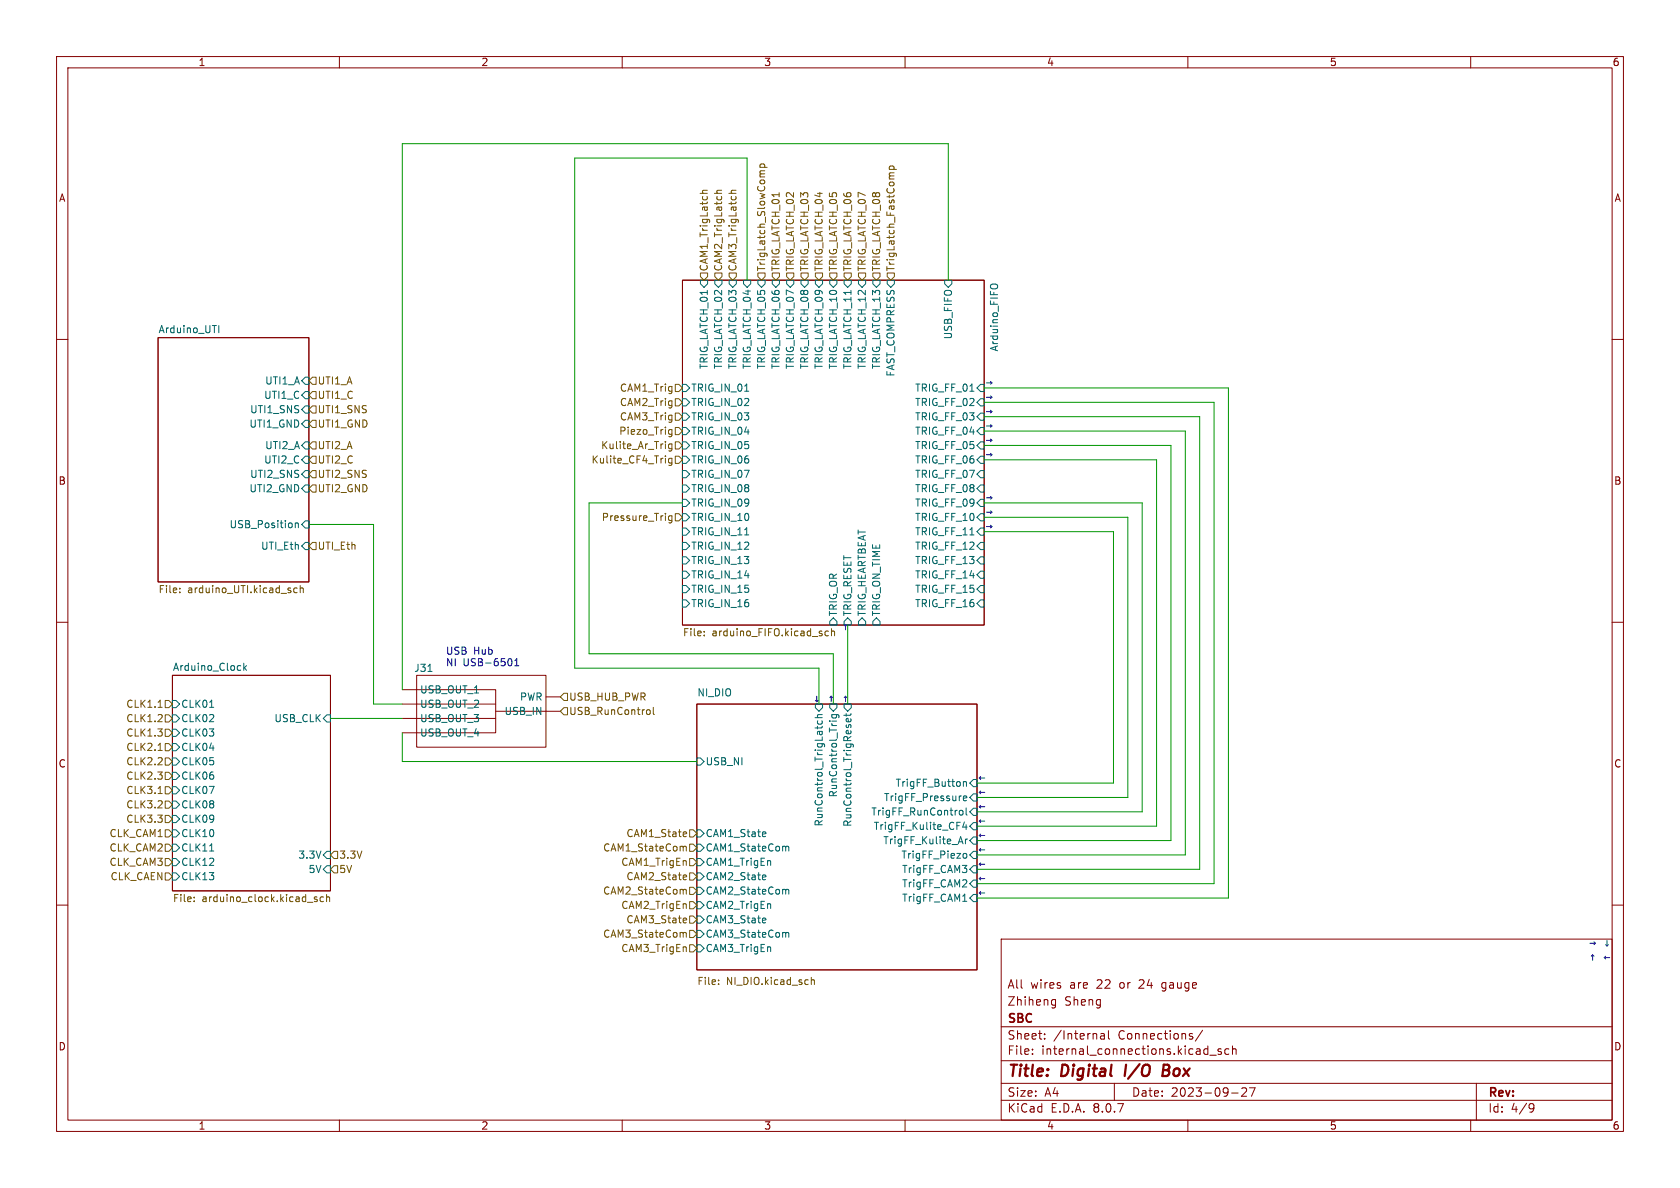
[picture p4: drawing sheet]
<svg xmlns="http://www.w3.org/2000/svg" width="297mm" height="210mm" viewBox="0 0 297 210" stroke-linecap="round" stroke-linejoin="round" font-family="sans-serif">
<g fill="none" stroke="#840000" stroke-width=".18">
<path d="M10 10h277v190h-277zM12 12h273v186h-273zM60 10v2M110 10v2M160 10v2M210 10v2M260 10v2M27.9 59.7h26.7v43.2h-26.7zM120.6 49.5h53.4v61h-53.4zM10 60h2M285 60h2M10 110h2"/>
<path d="M30.5 119.4h27.9v38.1h-27.9zM73.7 119.4h22.8v12.7h-22.8zM285 110h2M71.1 121.9h16.5v7.6h-16.5M71.1 127h16.5M71.1 124.5h16.5M87.6 125.7h11.5M96.5 123.2h2.6M123.2 124.5h49.5v47h-49.5zM10 160h2M177 166h108v32h-108zM186 177.6h.6"/>
<path d="M186 176.8h.6M186.6 176.7v1.2l-.1 .2-.4 .1M285 160h2M60 198v2M110 198v2M160 198v2M177 194.5h108M177 191.5h108M177 187.5h108M177 181.5h108M182.5 186.3v.1M182.5 185.5v.1"/>
<path d="M184.7 183.6v.1M184.7 182.8v.1M194.6 182.8h.6v.9M195.2 183.1h-.5a.29 .29 0 0 0-.2 .3 .29 .29 0 0 0 .2 .3l.5-.1M196 182.2v1.3l.2 .2M197 191.5v3M210 198v2M210.7 183.2l.2 .2-.2 .3M210.7 182.7l.1 .1M212.6 182.1l-1.3 2M213.9 186.5h1.1M215.9 185.5l-.4-.1-.2 .2 .1 .2 .5 .2v.3h-.6"/>
<path d="M217.2 185.5l-.4-.1-.3 .3v.4l.2 .2h.5M217.7 193.2h1.2M217.9 185.5l.2-.1 .4 .1v.9M217.9 184.9v1.5M219.5 192.4l.6-.1 .2 .1 .1 .3-.9 1.1h.9M220.9 192.3h1l-.7 1.5M260 198v2M261 191.5v6.5M270.6 195.1l.5 .1a.99 .99 0 0 1-.4 1.4h-.2M271.2 195.7l-.3 .3h-.3"/>
</g>
<path d="M199.1 188.2l-.3 2M205.6 189.2h.7M206.3 189.2l.3 .1M206.4 188.2h-.7l-.2 2 1-.1M206.5 189.1l-.2 .1" fill="none" stroke="#840000" stroke-width=".4"/>
<g fill="none" stroke="#006464" stroke-width=".18">
<path d="M38.7 57.5v1.3M123.8 49.5h1.3v.7l-.6 .6-.7-.6zM126.4 49.5h1.2v.7l-.6 .6-.6-.6zM128.9 49.5h1.3v.7l-.7 .6-.6-.6zM131.4 49.5h1.3v.7l-.6 .6-.7-.6zM134 49.5h1.3v.7l-.7 .6-.6-.6zM136.5 49.5h1.3v.7l-.6 .6-.7-.6zM139.1 49.5h1.2v.7l-.6 .6-.6-.6zM141.6 49.5h1.3v.7l-.7 .6-.6-.6zM144.1 49.5h1.3v.7l-.6 .6-.7-.6zM146.7 49.5h1.3v.7l-.7 .6-.6-.6zM149.2 49.5h1.3v.7l-.6 .6-.7-.6z"/>
<path d="M151.8 49.5h1.2v.7l-.6 .6-.6-.6zM154.3 49.5h1.3v.7l-.7 .6-.6-.6zM156.8 49.5h1.3v.7l-.6 .6-.7-.6zM167 49.5h1.3v.7l-.7 .6-.6-.6zM175.1 50.8a.43 .43 0 0 1 .4-.6h.4a.43 .43 0 0 1 .5 .6M54 71.8h.6v1.2h-.6l-.7-.6zM54 74.3h.6v1.3h-.6l-.7-.7zM54 78.1h.6v1.3h-.6l-.7-.7zM54 69.2h.6v1.3h-.6l-.7-.6zM54 66.7h.6v1.2h-.6l-.7-.6zM120.6 70.5h.7l.6 .6-.6 .7h-.7zM120.6 75.6h.7l.6 .6-.6 .6h-.7z"/>
<path d="M120.6 67.9h.7l.6 .7-.6 .6h-.7zM120.6 73h.7l.6 .7-.6 .6h-.7zM120.6 78.1h.7l.6 .6-.6 .7h-.7zM131.6 69.2h.8M173.4 75.6h.6v1.2h-.6l-.7-.6zM173.4 73h.6v1.3h-.6l-.7-.6zM173.4 67.9h.6v1.3h-.6l-.7-.6zM173.4 78.1h.6v1.3h-.6l-.7-.7zM173.4 70.5h.6v1.3h-.6l-.7-.7zM52.2 92.4v.9M52.2 92.6l.2-.2 .3 .1v.8M54 92.1h.6v1.2h-.6l-.7-.6z"/>
<path d="M54 80.6h.6v1.3h-.6l-.7-.6zM54 85.7h.6v1.3h-.6l-.7-.6zM54 83.2h.6v1.3h-.6l-.7-.7zM54 95.9h.6v1.3h-.6l-.7-.7zM120.6 95.9h.7l.6 .6-.6 .7h-.7zM120.6 98.4h.7l.6 .7-.6 .6h-.7zM120.6 90.8h.7l.6 .6-.6 .7h-.7zM120.6 93.3h.7l.6 .7-.6 .6h-.7zM120.6 83.2h.7l.6 .6-.6 .7h-.7zM120.6 88.3h.7l.6 .6-.6 .6h-.7zM120.6 85.7h.7l.6 .7-.6 .6h-.7zM120.6 80.6h.7l.6 .7-.6 .6h-.7z"/>
<path d="M131.6 94.6h.8M173.4 98.4h.6v1.3h-.6l-.7-.6zM173.4 95.9h.6v1.3h-.6l-.7-.7zM173.4 90.8h.6v1.3h-.6l-.7-.7zM173.4 93.3h.6v1.3h-.6l-.7-.6zM173.4 88.3h.6v1.2h-.6l-.7-.6zM173.4 80.6h.6v1.3h-.6l-.7-.6zM173.4 85.7h.6v1.3h-.6l-.7-.6zM173.4 83.2h.6v1.3h-.6l-.7-.7zM43.1 117.2v1.3M43.2 118l.4 .5M43.6 117.7l-.5 .4"/>
<path d="M75.7 118.7h.7M120.6 106h.7l.6 .7-.6 .6h-.7zM120.6 101h.7l.6 .6-.6 .6h-.7zM120.6 103.5h.7l.6 .6-.6 .7h-.7zM147.3 109.2l.7 .7v.6h-1.3v-.6zM149.2 109.9l.7-.7 .6 .7v.6h-1.3zM152.4 109.2l.6 .7v.6h-1.2v-.6zM154.9 109.2l.7 .7v.6h-1.3v-.6zM173.4 103.5h.6v1.3h-.6l-.7-.7zM173.4 101h.6v1.2h-.6l-.7-.6zM173.4 106h.6v1.3h-.6l-.7-.6zM30.5 134h.6l.6 .6-.6 .7h-.6z"/>
<path d="M30.5 136.5h.6l.6 .7-.6 .6h-.6zM30.5 139.1h.6l.6 .6-.6 .6h-.6zM30.5 131.4h.6l.6 .7-.6 .6h-.6zM30.5 128.9h.6l.6 .6-.6 .7h-.6zM30.5 126.4h.6l.6 .6-.6 .6h-.6zM30.5 123.8h.6l.6 .7-.6 .6h-.6zM37.1 125h.7M57.1 127l.7-.6h.6v1.2h-.6zM123.2 134h.6l.7 .6-.7 .7h-.6zM144.1 126.9h1.3M144.1 124.5h1.3v.6l-.6 .6-.7-.6zM144.5 128.4v.5"/>
<path d="M144.6 127.4l-.1 .4 .3 .2 .5-.1v-.5M145.4 126.3l-.8 .1-.1 .3 .1 .2M145.4 128.4v.1M146.6 127.5h.2M146.7 124.5h1.3v.6l-.7 .6-.6-.6zM147.1 126.3h1l.2 .3v.3M147.1 127.5h.8M147.1 126.3v.4l.2 .2 .5-.1v-.5M149.2 124.5h1.3v.6l-.6 .6-.7-.6zM149.6 126.1v.5M150.1 128.1h.3M150.4 127v.4l-.1 .2-.6-.1v-.5h.2l.1 .6"/>
<path d="M150.4 126.1l-.1 .3h-1.1M170.3 138.2v.8M170.3 138.3l.2-.1h.3l.1 .8M172.1 137.8h.6v1.3h-.6l-.7-.7zM30.5 144.1h.6l.6 .7-.6 .6h-.6zM30.5 141.6h.6l.6 .6-.6 .7h-.6zM30.5 149.2h.6l.6 .7-.6 .6h-.6zM30.5 146.7h.6l.6 .6-.6 .7h-.6zM30.5 151.8h.6l.6 .6-.6 .6h-.6zM30.5 154.3h.6l.6 .6-.6 .7h-.6zM37.1 150.4h.7M57.8 153h.6v1.3h-.6l-.7-.6z"/>
<path d="M57.8 150.5h.6v1.3h-.6l-.7-.7zM123.2 156.8h.6l.7 .7-.7 .6h-.6zM123.2 154.3h.6l.7 .6-.7 .7h-.6zM123.2 159.4h.6l.7 .6-.7 .7h-.6zM123.2 151.8h.6l.7 .6-.7 .6h-.6zM123.2 149.2h.6l.7 .7-.7 .6h-.6zM123.2 146.7h.6l.7 .6-.7 .7h-.6zM135.2 154.7l.2 .3-.6 .1M135.2 147.1l.2 .3-.6 .1M135.3 155.5h-.1M135.3 147.8l-.1 .1M138.9 157.4l.2-.2 .3 .1v.8"/>
<path d="M138.9 149.8l.2-.2 .3 .1v.7M169.5 148.8h.6M169.6 143.4l.2-.2 .4 .2 .1 .4-.2 .2-.3 .1-.2-.1zM169.8 147.9l.5 1.3M170.2 159.3h.7M170.3 141.1l.6-.1v-.2l-.4-.1-.2 .2 .1 .6h.5M170.4 150.9h.3l.2 .2-.1 .5h-.4M170.5 145.3l-.3 .9h.8M170.7 148.3v.9M170.8 142.8v1.1l.2 .2M170.8 145.8v.8M171 148.3l-.3 .3"/>
<path d="M172.1 140.3h.6v1.3h-.6l-.7-.6zM172.1 142.9h.6v1.2h-.6l-.7-.6zM172.1 153h.6v1.3h-.6l-.7-.6zM172.1 158.1h.6v1.3h-.6l-.7-.6zM172.1 155.6h.6v1.2h-.6l-.7-.6zM172.1 150.5h.6v1.3h-.6l-.7-.7zM172.1 145.4h.6v1.3h-.6l-.7-.6zM172.1 148h.6v1.2h-.6l-.7-.6zM123.2 164.5h.6l.7 .6-.7 .6h-.6zM123.2 161.9h.6l.7 .7-.7 .6h-.6zM123.2 167h.6l.7 .6-.7 .7h-.6zM135.2 162.3l.2 .3-.6 .1"/>
<path d="M135.3 163.1h-.1M138.9 165l.2-.2 .3 .1v.8"/>
</g>
<g fill="none" stroke="#725600" stroke-width=".18">
<path d="M123.8 34.2h1.2M125 33.6l-.7 .1-.1 .3 .1 .2M126.3 34.2h1.3M127.6 33.6l-.8 .1-.1 .3 .2 .2M128.8 34.2h1.3M130.1 33.6l-.8 .1v.3l.1 .2M134.4 29.6h1.2M134.4 29.6v-.4l.2-.2 .5 .1v.5M135.2 30.2l-.8 .1v.4M157.2 29.9h1.3M157.3 29.9l-.1-.3 .3-.3 .5 .2v.4M158.1 30.6h-.8v.4"/>
<path d="M123.8 48.3h1.3v.6l-.6 .6-.7-.6zM126.4 48.3h1.2v.6l-.6 .6-.6-.6zM128.9 48.3h1.3v.6l-.7 .6-.6-.6zM134 48.3h1.3v.6l-.7 .6-.6-.6zM136.5 48.3h1.3v.6l-.6 .6-.7-.6zM139.1 48.3h1.2v.6l-.6 .6-.6-.6zM141.6 48.3h1.3v.6l-.7 .6-.6-.6zM144.1 48.3h1.3v.6l-.6 .6-.7-.6zM146.7 48.3h1.3v.6l-.7 .6-.6-.6zM149.2 48.3h1.3v.6l-.6 .6-.7-.6zM151.8 48.3h1.2v.6l-.6 .6-.6-.6zM154.3 48.3h1.3v.6l-.7 .6-.6-.6z"/>
<path d="M156.8 48.3h1.3v.6l-.6 .6-.7-.6zM55.2 71.8h.7v1.2h-.7l-.6-.6zM55.2 78.1h.7v1.3h-.7l-.6-.7zM55.2 74.3h.7v1.3h-.7l-.6-.7zM55.2 69.2h.7v1.3h-.7l-.6-.6zM55.2 66.7h.7v1.2h-.7l-.6-.6zM118.3 76.7h.5M118.3 76h.5M118.8 75.9v1.1l-.3 .2-.3-.1M118.8 78.5v1l-.3 .2h-.3M118.8 78.5h-.4l-.2 .2 .1 .6h.5M119.4 67.9h.6l.6 .7-.6 .6h-.6z"/>
<path d="M119.4 70.5h.6l.6 .6-.6 .7h-.6zM119.4 73h.6l.6 .7-.6 .6h-.6zM119.4 78.1h.6l.6 .6-.6 .7h-.6zM119.4 75.6h.6l.6 .6-.6 .6h-.6zM54.6 83.8l.6-.6h.7v1.3h-.7zM55.2 85.7h.7v1.3h-.7l-.6-.6zM55.2 80.6h.7v1.3h-.7l-.6-.6zM55.2 95.9h.7v1.3h-.7l-.6-.7zM118.8 81v1l-.3 .3-.3-.1M118.8 91.2v1l-.3 .2h-.3M118.8 91.2h-.4l-.2 .2 .1 .6h.5M118.8 81.1l-.4-.1-.2 .3 .1 .5h.5"/>
<path d="M119.4 90.8h.6l.6 .6-.6 .7h-.6zM119.4 80.6h.6l.6 .7-.6 .6h-.6zM31.8 104.7v.1M31.8 104v.1M52.5 104l-.3-.1-.3 .3 .1 .5h.5M53.1 104.1l.2-.2 .3 .1v.8M53.1 103.5v1.3M124.5 112.3v.1M124.5 111.6v.1M146.5 111.6h-.4l-.3 .2 .2 .5h.5M147 111.7l.2-.1h.3v.8M147 111.1v1.3"/>
<path d="M27.9 135.2h.8M27.9 127.6h.8M28 132.7h.7M28 125h.7M28.6 134.1v.4M28.6 126.4v.5M29.2 139.1h.6l.7 .6-.7 .6h-.6zM29.2 134h.6l.7 .6-.7 .7h-.6zM29.2 136.5h.6l.7 .7-.7 .6h-.6zM29.2 131.4h.6l.7 .7-.7 .6h-.6zM29.2 126.4h.6l.7 .6-.7 .6h-.6zM29.2 123.8h.6l.7 .7-.7 .6h-.6z"/>
<path d="M29.2 128.9h.6l.7 .6-.7 .7h-.6zM99.1 125.7l.6-.6h.6v1.3h-.6zM99.7 122.6h.6v1.2h-.6l-.6-.6zM114.5 125.5h.3l.2 .2-.1 .5-.4 .1M115.5 125v1.1l.2 .2M27.9 142.8h.8M28 140.3h.7M28.6 141.7v.4M29.2 146.7h.6l.7 .6-.7 .7h-.6zM29.2 149.2h.6l.7 .7-.7 .6h-.6zM29.2 154.3h.6l.7 .6-.7 .7h-.6zM29.2 151.8h.6l.7 .6-.7 .6h-.6z"/>
<path d="M29.2 144.1h.6l.7 .7-.7 .6h-.6zM29.2 141.6h.6l.7 .6-.7 .7h-.6zM34.3 159.3v.1M34.3 158.6v.1M56 158.6l-.3-.1-.1 .2v.2l.4 .1v.3h-.4M57.2 158.6l-.4-.1-.2 .3 .1 .5h.5M57.7 158.7l.2-.2 .3 .1 .1 .8M57.7 158.1v1.3M59.1 150.5h.6v1.3h-.6l-.7-.7zM59.1 153h.6v1.3h-.6l-.7-.6zM120.8 149.8l.2-.2 .3 .1v.7M120.8 157.4l.2-.2 .3 .1v.8"/>
<path d="M121.2 147.1l.2 .3-.6 .1M121.2 154.7l.2 .3-.6 .1M121.3 147.8l-.1 .1M121.3 155.5h-.1M121.9 146.7h.7l.6 .6-.6 .7h-.7zM121.9 149.2h.7l.6 .7-.6 .6h-.7zM121.9 154.3h.7l.6 .6-.6 .7h-.7zM121.9 159.4h.7l.6 .6-.6 .7h-.7zM121.9 151.8h.7l.6 .6-.6 .6h-.7zM121.9 156.8h.7l.6 .7-.6 .6h-.7zM120.8 165l.2-.2 .3 .1v.8M121.2 162.3l.2 .3-.6 .1"/>
<path d="M121.3 163.1h-.1M121.9 161.9h.7l.6 .7-.6 .6h-.7zM121.9 167h.7l.6 .6-.6 .7h-.7zM121.9 164.5h.7l.6 .6-.6 .6h-.7zM127 173.9v.1M127 173.3v.1M143.4 172.8v1.2M143.4 173.3l.2-.1 .3 .1 .1 .7"/>
</g>
<path d="M90.2 116.4a.79 .79 0 0 1 0 1.3M91 117.7h.7M91 116.8l.4-.4v1.3" fill="none" stroke="#0000c2" stroke-width=".18"/>
<g fill="none" stroke="#009600" stroke-width=".18">
<path d="M132.1 49.5v-21.6h-30.5v90.2h43.2v6.4M167.6 49.5v-24.1h-96.5v96.5M174 68.6h43.2v90.2h-44.5M174 71.1h40.6v85.1h-41.9M174 78.7h33v69.9h-34.3M174 76.2h35.5v74.9h-36.8M174 73.7h38.1v80h-39.4M54.6 92.7h11.4v31.8h5.1M120.6 88.9h-16.5v26.7h43.2v8.9M174 81.3h30.5v64.8h-31.8M174 91.4h25.4v49.6h-26.7M174 94h22.8v44.4h-24.1"/>
<path d="M174 88.9h27.9v54.6h-29.2M149.9 110.5v14M58.4 127h12.7M71.1 129.5v5.1h52.1"/>
</g>
<g font-size="2.8" fill="#840000">
<text x="178" y="190.9">Title:</text>
<text x="187.7" y="190.9">Digital</text>
<text x="199.7" y="190.9">I/O</text>
<text x="207.2" y="190.9">Box</text>
</g>
<g font-size="2.1" fill="#840000">
<text x="178" y="178">Zhiheng</text>
<text x="178" y="175">All</text>
<text x="182.2" y="175">wires</text>
<text x="188.2" y="178">Sheng</text>
<text x="189.2" y="175">are</text>
<text x="194" y="175">22</text>
<text x="198.2" y="175">or</text>
<text x="201.8" y="175">24</text>
<text x="205.9" y="175">gauge</text>
<text x="178" y="184">Sheet:</text>
<text x="178" y="181.2">SBC</text>
<text x="186.2" y="184">/Internal</text>
<text x="197.7" y="184">Connections/</text>
<text x="178" y="186.7">File:</text>
<text x="184.1" y="186.7">internal_connections.kicad_sch</text>
<text x="178" y="196.9">KiCad</text>
<text x="178" y="194.1">Size:</text>
<text x="184.7" y="194.1">A4</text>
<text x="185.7" y="196.9">E.D.A.</text>
<text x="193.3" y="196.9">8.0.7</text>
<text x="200" y="194.1">Date:</text>
<text x="207" y="194.1">2023-09-27</text>
<text x="263" y="194.3">Rev:</text>
<text x="263" y="196.9">Id:</text>
<text x="267.1" y="196.9">4/9</text>
</g>
<g font-size="1.8" fill="#840000">
<text x="35" y="11.9">1</text>
<text x="85" y="11.9">2</text>
<text x="135" y="11.9">3</text>
<text x="185" y="11.9">4</text>
<text x="235" y="11.9">5</text>
<text x="285" y="11.9">6</text>
<text x="10.3" y="35.9">A</text>
<text x="285.3" y="35.9">A</text>
<text x="10.3" y="85.9">B</text>
<text x="285.3" y="85.9">B</text>
<text x="10.3" y="135.9">C</text>
<text x="285.3" y="135.9">C</text>
<text x="10.3" y="185.9">D</text>
<text x="285.3" y="185.9">D</text>
<text x="35" y="199.9">1</text>
<text x="85" y="199.9">2</text>
<text x="135" y="199.9">3</text>
<text x="185" y="199.9">4</text>
<text x="235" y="199.9">5</text>
<text x="285" y="199.9">6</text>
</g>
<g font-size="1.8" fill="#725600">
<text x="125.3" y="48.1" transform="rotate(-90 125.3 48.1)">CAM1_TrigLatch</text>
<text x="127.9" y="48.1" transform="rotate(-90 127.9 48.1)">CAM2_TrigLatch</text>
<text x="130.4" y="48.1" transform="rotate(-90 130.4 48.1)">CAM3_TrigLatch</text>
<text x="135.5" y="48.1" transform="rotate(-90 135.5 48.1)">TrigLatch_SlowComp</text>
<text x="138" y="48.1" transform="rotate(-90 138 48.1)">TRIG_LATCH_01</text>
<text x="140.6" y="48.1" transform="rotate(-90 140.6 48.1)">TRIG_LATCH_02</text>
<text x="143.1" y="48.1" transform="rotate(-90 143.1 48.1)">TRIG_LATCH_03</text>
<text x="145.6" y="48.1" transform="rotate(-90 145.6 48.1)">TRIG_LATCH_04</text>
<text x="148.2" y="48.1" transform="rotate(-90 148.2 48.1)">TRIG_LATCH_05</text>
<text x="150.7" y="48.1" transform="rotate(-90 150.7 48.1)">TRIG_LATCH_06</text>
<text x="153.3" y="48.1" transform="rotate(-90 153.3 48.1)">TRIG_LATCH_07</text>
<text x="155.8" y="48.1" transform="rotate(-90 155.8 48.1)">TRIG_LATCH_08</text>
<text x="158.3" y="48.1" transform="rotate(-90 158.3 48.1)">TrigLatch_FastComp</text>
<text x="56.1" y="70.7">UTI1_C</text>
<text x="56.1" y="68.2">UTI1_A</text>
<text x="109.5" y="69.4">CAM1_Trig</text>
<text x="109.5" y="72">CAM2_Trig</text>
<text x="56.1" y="73.3">UTI1_SNS</text>
<text x="56.1" y="75.8">UTI1_GND</text>
<text x="109.4" y="77.1">Piezo_Trig</text>
<text x="109.5" y="74.5">CAM3_Trig</text>
<text x="56.1" y="79.6">UTI2_A</text>
<text x="56.1" y="82.1">UTI2_C</text>
<text x="104.5" y="82.1">Kulite_CF4_Trig</text>
<text x="106.2" y="79.6">Kulite_Ar_Trig</text>
<text x="56.1" y="87.2">UTI2_GND</text>
<text x="56.1" y="84.7">UTI2_SNS</text>
<text x="106.3" y="92.3">Pressure_Trig</text>
<text x="56.1" y="97.4">UTI_Eth</text>
<text x="27.9" y="105.2">File:</text>
<text x="33.2" y="105.2">arduino_UTI.kicad_sch</text>
<text x="120.6" y="112.8">File:</text>
<text x="125.9" y="112.8">arduino_FIFO.kicad_sch</text>
<text x="22.2" y="125.3">CLK1.1</text>
<text x="100.5" y="124.1">USB_HUB_PWR</text>
<text x="22.2" y="127.9">CLK1.2</text>
<text x="22.2" y="130.4">CLK1.3</text>
<text x="100.5" y="126.6">USB_RunControl</text>
<text x="22.2" y="135.5">CLK2.2</text>
<text x="22.2" y="132.9">CLK2.1</text>
<text x="22.2" y="140.6">CLK3.1</text>
<text x="22.2" y="138">CLK2.3</text>
<text x="22.2" y="143.1">CLK3.2</text>
<text x="19.3" y="148.2">CLK_CAM1</text>
<text x="22.2" y="145.6">CLK3.3</text>
<text x="110.6" y="148.2">CAM1_State</text>
<text x="19.3" y="150.7">CLK_CAM2</text>
<text x="19.3" y="153.3">CLK_CAM3</text>
<text x="19.4" y="155.8">CLK_CAEN</text>
<text x="59.9" y="152">3.3V</text>
<text x="59.9" y="154.5">5V</text>
<text x="106.5" y="150.7">CAM1_StateCom</text>
<text x="109.7" y="153.3">CAM1_TrigEn</text>
<text x="110.6" y="155.8">CAM2_State</text>
<text x="30.5" y="159.8">File:</text>
<text x="35.7" y="159.8">arduino_clock.kicad_sch</text>
<text x="106.5" y="158.3">CAM2_StateCom</text>
<text x="109.7" y="160.9">CAM2_TrigEn</text>
<text x="106.5" y="166">CAM3_StateCom</text>
<text x="110.6" y="163.4">CAM3_State</text>
<text x="109.7" y="168.5">CAM3_TrigEn</text>
<text x="123.2" y="174.4">File:</text>
<text x="128.4" y="174.4">NI_DIO.kicad_sch</text>
</g>
<g font-size="1.8" fill="#006464">
<text x="27.9" y="59">Arduino_UTI</text>
<text x="125.3" y="65.3" transform="rotate(-90 125.3 65.3)">TRIG_LATCH_01</text>
<text x="127.9" y="65.3" transform="rotate(-90 127.9 65.3)">TRIG_LATCH_02</text>
<text x="130.4" y="65.3" transform="rotate(-90 130.4 65.3)">TRIG_LATCH_03</text>
<text x="132.9" y="65.3" transform="rotate(-90 132.9 65.3)">TRIG_LATCH_04</text>
<text x="135.5" y="65.3" transform="rotate(-90 135.5 65.3)">TRIG_LATCH_05</text>
<text x="138" y="65.3" transform="rotate(-90 138 65.3)">TRIG_LATCH_06</text>
<text x="140.6" y="65.3" transform="rotate(-90 140.6 65.3)">TRIG_LATCH_07</text>
<text x="143.1" y="65.3" transform="rotate(-90 143.1 65.3)">TRIG_LATCH_08</text>
<text x="145.6" y="65.3" transform="rotate(-90 145.6 65.3)">TRIG_LATCH_09</text>
<text x="148.2" y="65.3" transform="rotate(-90 148.2 65.3)">TRIG_LATCH_10</text>
<text x="150.7" y="65.3" transform="rotate(-90 150.7 65.3)">TRIG_LATCH_11</text>
<text x="153.3" y="65.3" transform="rotate(-90 153.3 65.3)">TRIG_LATCH_12</text>
<text x="155.8" y="65.3" transform="rotate(-90 155.8 65.3)">TRIG_LATCH_13</text>
<text x="168.5" y="60.1" transform="rotate(-90 168.5 60.1)">USB_FIFO</text>
<text x="176.5" y="62.2" transform="rotate(-90 176.5 62.2)">Arduino_FIFO</text>
<text x="46.6" y="70.7">UTI1_C</text>
<text x="46.8" y="68.2">UTI1_A</text>
<text x="122.1" y="72">TRIG_IN_02</text>
<text x="122.1" y="69.4">TRIG_IN_01</text>
<text x="158.3" y="66.7" transform="rotate(-90 158.3 66.7)">FAST_COMPRESS</text>
<text x="161.7" y="69.4">TRIG_FF_01</text>
<text x="161.7" y="72">TRIG_FF_02</text>
<text x="44" y="75.8">UTI1_GND</text>
<text x="44.1" y="73.3">UTI1_SNS</text>
<text x="122.1" y="77.1">TRIG_IN_04</text>
<text x="122.1" y="74.5">TRIG_IN_03</text>
<text x="161.7" y="77.1">TRIG_FF_04</text>
<text x="161.7" y="74.5">TRIG_FF_03</text>
<text x="46.6" y="82.1">UTI2_C</text>
<text x="46.8" y="79.6">UTI2_A</text>
<text x="122.1" y="79.6">TRIG_IN_05</text>
<text x="122.1" y="82.1">TRIG_IN_06</text>
<text x="161.7" y="82.1">TRIG_FF_06</text>
<text x="161.7" y="79.6">TRIG_FF_05</text>
<text x="44" y="87.2">UTI2_GND</text>
<text x="44.1" y="84.7">UTI2_SNS</text>
<text x="122.1" y="84.7">TRIG_IN_07</text>
<text x="122.1" y="89.8">TRIG_IN_09</text>
<text x="122.1" y="87.2">TRIG_IN_08</text>
<text x="161.7" y="89.8">TRIG_FF_09</text>
<text x="161.7" y="87.2">TRIG_FF_08</text>
<text x="161.7" y="84.7">TRIG_FF_07</text>
<text x="40.5" y="93.6">USB_Position</text>
<text x="122.1" y="92.3">TRIG_IN_10</text>
<text x="122.1" y="94.8">TRIG_IN_11</text>
<text x="161.7" y="92.3">TRIG_FF_10</text>
<text x="161.7" y="94.8">TRIG_FF_11</text>
<text x="46.1" y="97.4">UTI_Eth</text>
<text x="122.1" y="97.4">TRIG_IN_12</text>
<text x="122.1" y="99.9">TRIG_IN_13</text>
<text x="161.7" y="99.9">TRIG_FF_13</text>
<text x="161.7" y="97.4">TRIG_FF_12</text>
<text x="122.1" y="107.5">TRIG_IN_16</text>
<text x="122.1" y="102.5">TRIG_IN_14</text>
<text x="122.1" y="105">TRIG_IN_15</text>
<text x="161.7" y="105">TRIG_FF_15</text>
<text x="161.7" y="102.5">TRIG_FF_14</text>
<text x="161.7" y="107.5">TRIG_FF_16</text>
<text x="148.2" y="109" transform="rotate(-90 148.2 109)">TRIG_OR</text>
<text x="150.7" y="109" transform="rotate(-90 150.7 109)">TRIG_RESET</text>
<text x="153.3" y="109" transform="rotate(-90 153.3 109)">TRIG_HEARTBEAT</text>
<text x="155.8" y="109" transform="rotate(-90 155.8 109)">TRIG_ON_TIME</text>
<text x="30.5" y="118.7">Arduino_Clock</text>
<text x="73.1" y="119">J31</text>
<text x="31.9" y="125.3">CLK01</text>
<text x="74.2" y="122.8">USB_OUT_1</text>
<text x="74.2" y="125.3">USB_OUT_2</text>
<text x="91.8" y="124.1">PWR</text>
<text x="123.2" y="123.2">NI_DIO</text>
<text x="31.9" y="130.4">CLK03</text>
<text x="31.9" y="127.9">CLK02</text>
<text x="48.4" y="127.9">USB_CLK</text>
<text x="74.2" y="127.9">USB_OUT_3</text>
<text x="74.2" y="130.4">USB_OUT_4</text>
<text x="89.1" y="126.6">USB_IN</text>
<text x="31.9" y="135.5">CLK05</text>
<text x="31.9" y="132.9">CLK04</text>
<text x="124.7" y="135.5">USB_NI</text>
<text x="31.9" y="138">CLK06</text>
<text x="31.9" y="140.6">CLK07</text>
<text x="31.9" y="143.1">CLK08</text>
<text x="148.2" y="141.1" transform="rotate(-90 148.2 141.1)">RunControl_Trig</text>
<text x="156.2" y="141.8">TrigFF_Pressure</text>
<text x="158.2" y="139.3">TrigFF_Button</text>
<text x="31.9" y="145.6">CLK09</text>
<text x="31.9" y="148.2">CLK10</text>
<text x="124.7" y="148.2">CAM1_State</text>
<text x="145.6" y="146.2" transform="rotate(-90 145.6 146.2)">RunControl_TrigLatch</text>
<text x="150.7" y="146.3" transform="rotate(-90 150.7 146.3)">RunControl_TrigReset</text>
<text x="153.9" y="144.4">TrigFF_RunControl</text>
<text x="154.4" y="146.9">TrigFF_Kulite_CF4</text>
<text x="156.1" y="149.5">TrigFF_Kulite_Ar</text>
<text x="31.9" y="150.7">CLK11</text>
<text x="31.9" y="153.3">CLK12</text>
<text x="31.9" y="155.8">CLK13</text>
<text x="52.6" y="152">3.3V</text>
<text x="54.5" y="154.5">5V</text>
<text x="124.7" y="155.8">CAM2_State</text>
<text x="124.7" y="153.3">CAM1_TrigEn</text>
<text x="124.7" y="150.7">CAM1_StateCom</text>
<text x="159.3" y="152">TrigFF_Piezo</text>
<text x="159.4" y="154.5">TrigFF_CAM3</text>
<text x="124.7" y="158.3">CAM2_StateCom</text>
<text x="124.7" y="160.9">CAM2_TrigEn</text>
<text x="159.4" y="159.6">TrigFF_CAM1</text>
<text x="159.4" y="157.1">TrigFF_CAM2</text>
<text x="124.7" y="166">CAM3_StateCom</text>
<text x="124.7" y="163.4">CAM3_State</text>
<text x="124.7" y="168.5">CAM3_TrigEn</text>
</g>
<g font-size="1.8" fill="#0000c2">
<text x="174" y="70.9">þÿ!’</text>
<text x="174" y="68.3">þÿ!’</text>
<text x="174" y="73.4">þÿ!’</text>
<text x="174" y="76">þÿ!’</text>
<text x="174" y="78.5">þÿ!’</text>
<text x="174" y="81">þÿ!’</text>
<text x="174" y="88.7">þÿ!’</text>
<text x="174" y="93.7">þÿ!’</text>
<text x="174" y="91.2">þÿ!’</text>
<text x="148.6" y="111.5">þÿ!‘</text>
<text x="78.7" y="115.8">USB</text>
<text x="78.7" y="117.9">NI</text>
<text x="81.8" y="117.9">USB-6501</text>
<text x="83.7" y="115.8">Hub</text>
<text x="143.5" y="124.2">þÿ!“þÿ!‘þÿ!‘</text>
<text x="172.7" y="143.3">þÿ!•</text>
<text x="172.7" y="138.2">þÿ!•</text>
<text x="172.7" y="140.7">þÿ!•</text>
<text x="172.7" y="145.8">þÿ!•</text>
<text x="172.7" y="148.3">þÿ!•</text>
<text x="172.7" y="153.4">þÿ!•</text>
<text x="172.7" y="150.9">þÿ!•</text>
<text x="172.7" y="156">þÿ!•</text>
<text x="172.7" y="158.5">þÿ!•</text>
<text x="280.7" y="167.4">þÿ!’þÿ!“</text>
<text x="280.7" y="169.9">þÿ!‘þÿ!•</text>
</g>
</svg>
